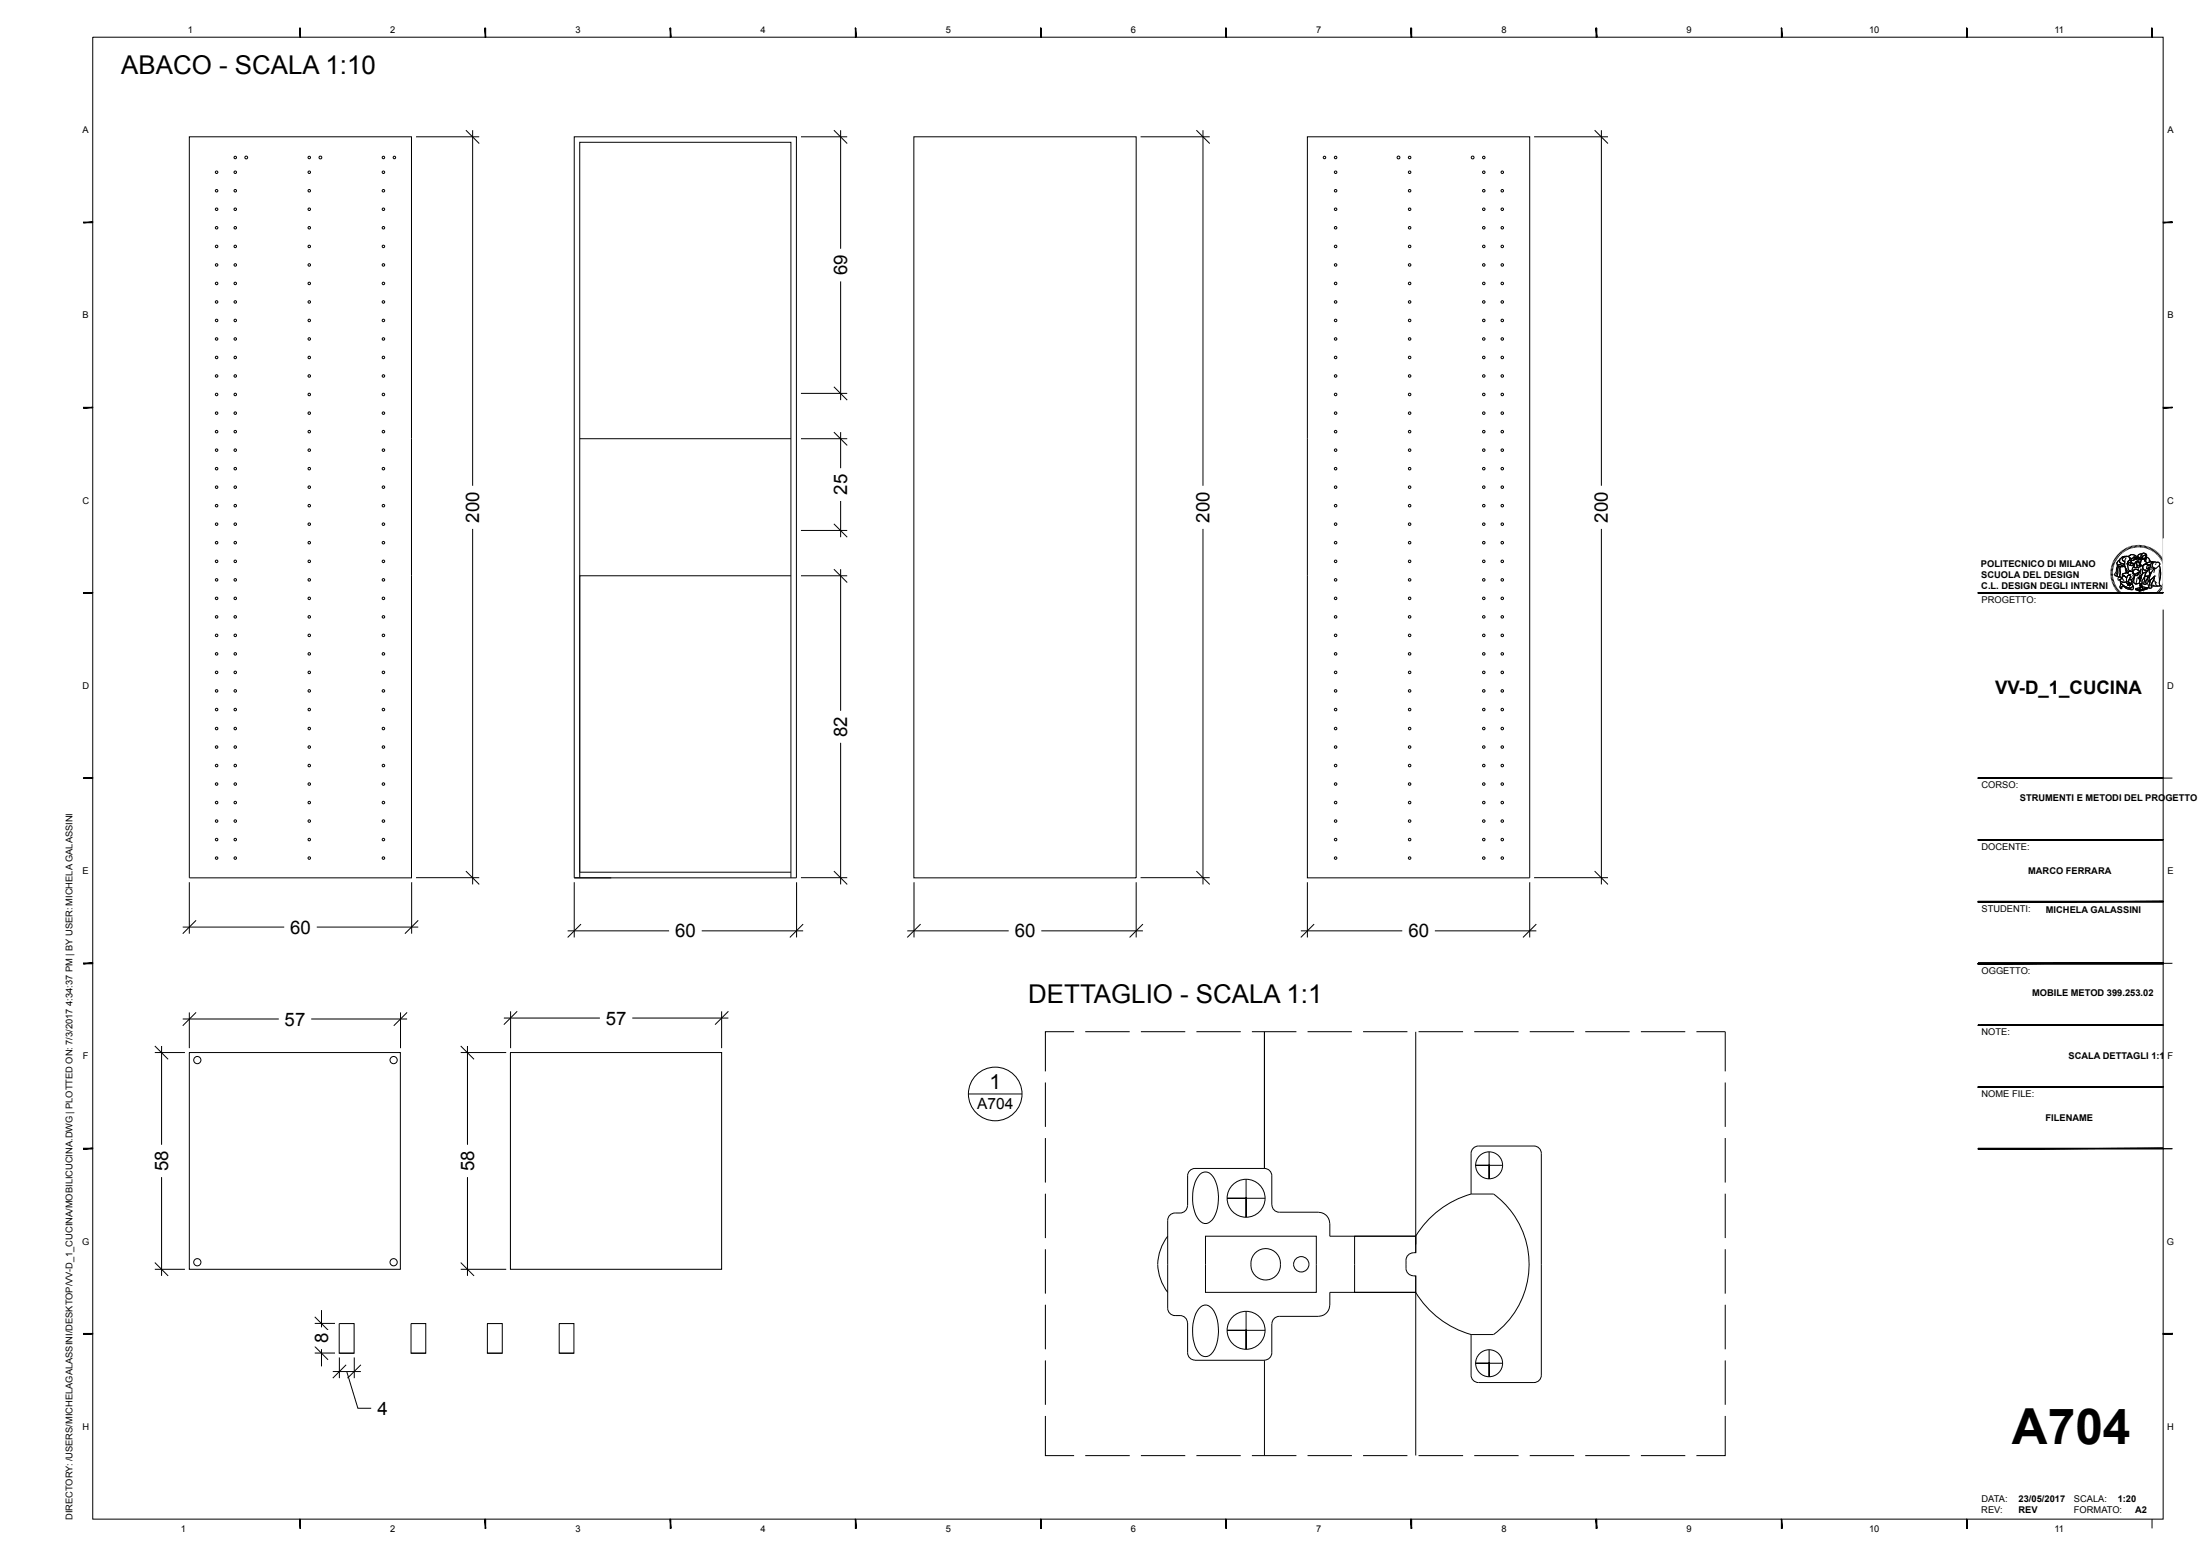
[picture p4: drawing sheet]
<svg xmlns="http://www.w3.org/2000/svg" width="594mm" height="420mm" viewBox="0 0 594 420" stroke-linecap="round" stroke-linejoin="round" font-family="sans-serif">
<g fill="none" stroke="#000" stroke-width=".27">
<path d="M25 10h559.1v400.1h-559.1zM51.1 36.9h60v200.1h-60zM112.3 36.9h17.1M125.8 35.1l3.6 3.6M127.6 35.1v96M155 36.9h60v200.1h-60zM216.3 36.9h12.4M225.1 35.1l3.6 3.6M227 35.1v32.1M246.7 36.9h60.1v200.1h-60.1zM308 36.9h18.6M323 35.1l3.6 3.6"/>
<path d="M324.8 35.1v96M353 36.9h60v200.1h-60zM414.2 36.9h19.9M430.6 35.1l3.5 3.6M432.4 35.1v96M227 76v32M156.5 118.4h57.1M216.3 118.4h12.4M216.3 106.2h12.4M225.1 104.4l3.6 3.6M225.1 116.6l3.6 3.6M227 116.6v9.8"/>
<path d="M227 135.2v9.8M127.6 142.8v95.9M213.6 155.4h-57.1v81.6M216.3 143.2h12.4M216.3 155.4h12.4M225.1 141.4l3.6 3.6M225.1 153.6l3.6 3.6M227 153.6v38.3M324.8 142.8v95.9M432.4 142.8v95.9M569.8 154.7h.7M569.8 154l.7 .1"/>
<path d="M569.8 154.4h.7M569.9 153.6l.6 .2M570 153.3l.6 .1M570 153l.7 .1M570.1 152.6l.7 .2M570.2 152.2l.6 .3M570.3 151.9l.7 .3M570.5 151.6l.6 .3M570.5 155l-.7 .1M570.5 155.4h-.7M570.5 155.7l-.6 .1M570.6 156l-.7 .1"/>
<path d="M570.6 151.3l.6 .3M570.7 156.3l-.7 .2M570.8 156.6l-.7 .2M570.8 151l.6 .3M570.8 156.9l-.6 .3M571 150.7l.6 .3M571 157.3l-.7 .2M571.1 157.6l-.6 .2M571.2 150.4l.5 .4M571.2 157.9l-.6 .3M571.4 158.1l-.6 .4M571.4 150.1l.5 .4"/>
<path d="M571.5 158.4l-.5 .4M571.6 149.8l.5 .5M571.7 152.4h.7a.8 .8 0 0 0 1.2-.1l.1 .6h-.2a1.48 1.48 0 0 1-1.9-.4zM571.7 158.7l-.6 .4M571.7 152.3l.1 .5M571.9 151.5l.4-.4a.79 .79 0 0 0 .9 1.1l.4 .1-.6 .4-.4-.2a.78 .78 0 0 1-1-.3zM571.9 152.8l-.4 1.9-.4 .7 .4 .1M571.9 149.5l.5 .5M571.9 159l-.5 .4M572.1 152.9l.5 .1-.2 .3-.1 2.5-.8-.3 .3-.9v-1zM572.1 152.9l-.3 .8v1.3l-.3 .5 .7 .3M572.1 149.3l.5 .4"/>
<path d="M572.1 159.2l-.5 .4M572.3 151.1l-.6 .7a.42 .42 0 0 0-.1 .5 .42 .42 0 0 0 .4 .2l.4-.1a.76 .76 0 0 0 1.2-.1M572.3 159.5l-.5 .4M572.4 156.5a.72 .72 0 0 0 .8 .7l1-.2M572.4 149l.4 .5M572.4 150.9l.3-.2a1.81 1.81 0 0 1 1.7-.5 1.05 1.05 0 0 0-1.3 1l.6 .3-.1 .8-.9-.3a.74 .74 0 0 1-.3-1.1zM572.5 156.8l.7 .4 1-.2 .3 1 .3-.2 .2 .3-.1-.5 .3 .4-.2-.4 .5 .1-.4-.3a.54 .54 0 0 1-.5-.5 .54 .54 0 0 1 .3-.6l.4 .1 .4 1a.82 .82 0 0 1-.1 1.1 .82 .82 0 0 1-1 .1l-.4-.1a1.93 1.93 0 0 1-1.7-1.7zM572.5 156.9a2.95 2.95 0 0 0 2.2 1.8l.6 .2M572.5 153l.8-.1a.46 .46 0 0 1 .5 .1 .46 .46 0 0 1 .2 .5l.3 .6v.5l-.6 .1a.46 .46 0 0 0-.6 .2 .46 .46 0 0 0 .1 .6l-.3 .5-.6-.5 .1-2.2zM572.5 159.7l-.4 .5M572.6 153l-.2 .3v2.4M572.6 148.8l.4 .5"/>
<path d="M572.7 157.5l.9 .7 1.1 .5a.83 .83 0 0 0 1.2-.6l.2 .5a.64 .64 0 0 1-.4 .6 .64 .64 0 0 1-.7-.1l-1.2-.5a.54 .54 0 0 0-.5-.4 .54 .54 0 0 0-.5 .4v.2a.35 .35 0 0 1-.4-.1 .35 .35 0 0 1 0-.4zM572.7 157.5l-.3 1a.26 .26 0 0 0 .2 .4 .26 .26 0 0 0 .3-.2l-.2-.1 .1-.2a.96 .96 0 0 1 1.3 .4l.9 .3a.64 .64 0 0 0 .9 0 .64 .64 0 0 0-.1-1M572.8 159.9l-.5 .5M572.9 156a.5 .5 0 0 0-.8-.2 .5 .5 0 0 0 0 .8 .76 .76 0 0 1 .8-.4 .76 .76 0 0 1 .6 .6M572.9 148.6l.4 .5M573.1 155l1.2-.5 .4 .2 .2-.5 .9 .2a1.1 1.1 0 0 1 .5 1.3 1.1 1.1 0 0 1-1.3 .6l.1-.3a.28 .28 0 0 0 .3-.3 .28 .28 0 0 0-.3-.3 .59 .59 0 0 0-.7 0 .59 .59 0 0 0-.2 .6l-.7-.7-.4 .1zM573.2 155.5l.3-.2a1.09 1.09 0 0 1 .5 1.8 1.19 1.19 0 0 1-1.6-.6l.6-.3-.1-.2zM573.2 148.4l.4 .5M573.3 150.5l.1-.1a.93 .93 0 0 1 1-.2 .93 .93 0 0 1 .6 .8l-.4 .5a1.15 1.15 0 0 0-.1 1.4 1.07 1.07 0 0 0 .7 1.3l-.5 .1v.4a.39 .39 0 0 1-.5-.2 .39 .39 0 0 1 .1-.5l-.6-1.3v-1.2a.56 .56 0 0 1-.6-.3 .56 .56 0 0 1 .2-.7zM573.4 155.2l.8 .8M573.5 155.4a.58 .58 0 0 0-.5 .8M573.5 148.2l.3 .6"/>
<path d="M573.7 152.9h-1.6a.64 .64 0 0 0-.7 .2 .64 .64 0 0 0 0 .7v.6l-.6 .6 .3 .4M573.8 148l.3 .6M573.8 153.3l.3 1.3M574.1 150.5a3.1 3.1 0 0 0-.1 3l.3 .6a.33 .33 0 0 0 0 .4 .33 .33 0 0 0 .4 .2v-.4l.5-.1a1.21 1.21 0 0 1-.7-1.5l-.1-.2a1.43 1.43 0 0 1 .6-1.5 .93 .93 0 0 0-1.2-.8 1.26 1.26 0 0 0-1.4 1.6l1.2 .5M574.1 147.8l.3 .7M574.3 154.6l-.6 .1a.46 .46 0 0 0-.6 .2 .46 .46 0 0 0 .1 .6M574.4 150.2a1.05 1.05 0 0 0-1.3 1l.5 .3M574.4 155.5a.45 .45 0 0 1 .6-.2 .45 .45 0 0 1 .2 .6l-.5 .9a.39 .39 0 0 0 0 .4 .39 .39 0 0 0 .4 .2l.4 .3-.5-.1 .2 .4-.3-.4 .1 .5-.2-.3-.3 .2-.1-.3a2.14 2.14 0 0 1 0-2.2zM574.4 155.5a.45 .45 0 0 1 .6-.2 .45 .45 0 0 1 .2 .6l-.5 1.2 .8 .6-.5-.1 .2 .4-.3-.4 .1 .6-.2-.4-.3 .2-.1-.3a2.14 2.14 0 0 1 0-2.2zM574.5 147.7l.2 .6M574.6 152l.7-.3 .3 .3a.34 .34 0 0 0-.3 .2 .34 .34 0 0 0 .1 .4l-.5-.1zM574.6 151.5l.9-.4v.6l-1.2 .5z"/>
<path d="M574.6 152v.1a.61 .61 0 0 0 .8 .5M574.7 150.3a1.12 1.12 0 0 1 1.1-.6 1.12 1.12 0 0 1 1 .8l-.6-.2a.72 .72 0 0 1-1.2 .3M574.8 147.5l.2 .7M574.9 150h.1a1.21 1.21 0 0 1 1.8 .4l-.2 .1-.4-.2a.8 .8 0 0 1-.8 .5 .8 .8 0 0 1-.7-.5zM575 150.5a.7 .7 0 0 0 1.2-.2l.4 .2-.3 .6-.3 .2-.5-.2-.5 .2zM575.1 147.5l.2 .6M575.2 154.1l.6 .3a1.1 1.1 0 0 1 .1 1.7M575.3 152.1h.9l-.3 .1v.4a.41 .41 0 0 1-.5 0 .41 .41 0 0 1-.1-.4zM575.3 156.5l.5 1.6a.74 .74 0 0 1-1 .6M575.4 151.7l.2 .3M575.5 151.5l-.1 .2-1.1 .5M575.5 155l-.8 .2"/>
<path d="M575.5 147.3l.2 .7M575.5 151.1l-.3 .5M575.6 154.7l.7 .5M575.8 152l.4 .1-.3 .1v.4a.41 .41 0 0 1-.5 0 .41 .41 0 0 1-.1-.4l.5-.2-.2 .2M575.8 155.2a.69 .69 0 0 1 .1 .9 .69 .69 0 0 1-.9 .2M575.8 154.4l.1-.3a1.13 1.13 0 0 1 1.5-.2l.3 .7-1.4 .4 .2 .2a.7 .7 0 0 0 .9-.5l.3-.1v-.2l-.3-.5-.5-.2h-.5l-.6 .7-.1-.1 .2-1.1 .2-.2 .3 .2h1.1l.5-.4-.1-.3 .7 .2-.1 .2 .2 .7-.3 .5 .2 .6-.3 .6-.5 .1-.1 .6h-.4l.3 .3 .2-.1v.4l.2-.3-.1 .4a.95 .95 0 0 1-1.1 1l-1-.7 .3-.6 .2-1.1M575.8 154.1l.6-.5 1.1 .4 .2 .5-.9 .4a.38 .38 0 0 1-.5 .2 .38 .38 0 0 1-.2-.4zM575.8 157l.8 .7M575.8 147.2l.2 .7M576 151.1h.1M576.1 156.3l.1 1M576.1 153l-.3 .4-.1 .9"/>
<path d="M576.1 150.7l.2 .1M576.2 147.2l.1 .7M576.2 150.7v.1M576.3 155l1.1-.4a.56 .56 0 0 1-.3 .6 .56 .56 0 0 1-.7 0zM576.3 155.8l-.3 .9-.4 .5M576.4 155.2h-.1M576.5 150.9l.9-.2a.33 .33 0 0 1-.2 .5 .33 .33 0 0 1-.4-.3zM576.5 147.2l.1 .6M576.6 150.5l-.3 .6-.3 .2-.5-.2-.5 .2M576.6 151.7a.9 .9 0 0 1 1.1 .2 .9 .9 0 0 1 .1 1.1l-.2-.2a.67 .67 0 0 0 0-.8 .67 .67 0 0 0-.8-.3l.1 .7a.46 .46 0 0 1-.1 .8 .46 .46 0 0 1-.6-.5zM576.6 158.9l2-.5 1.2 .3-2.1 .6zM576.6 158.9l1.1 .4v.3l-1.1-.4z"/>
<path d="M576.8 151.7a.75 .75 0 0 1 .9 .3 .75 .75 0 0 1 0 .9l-.3 .3h-.5zM576.9 147.1v.7M576.9 150.7a.39 .39 0 0 1 .6-.3 .39 .39 0 0 1 .1 .6h-.1M576.9 155.2h.1M577 156.1l-.4 1.6 1.1-.3M577 150.5a.41 .41 0 0 1 .6 0 .41 .41 0 0 1 0 .5l-.2-.3h-.5zM577 154.8l.2 .1M577.1 155.1h.1M577.1 154.9h.1M577.2 151.9h.1M577.2 151.9l-.2 .1M577.2 147.1l.1 .7"/>
<path d="M577.3 150.8l-.4-.1-.4 .2h.3a.33 .33 0 0 0 .4 .3 .33 .33 0 0 0 .2-.5v.2M577.3 153.2l.1 .7M577.4 155.9l.3 .1 .1-.6 .5-.1-.5 1.3v-.4l-.2 .1-.3-.3zM577.4 154.7a.61 .61 0 0 1-.4 .5 .61 .61 0 0 1-.6-.1M577.4 151.7l.2 .4M577.6 151.9l-.2-.2a.41 .41 0 0 0-.6 0 .41 .41 0 0 0 .1 .6 .53 .53 0 0 1 0 .9 .53 .53 0 0 1-.8-.3l.1-.2a1.15 1.15 0 0 1 .8-1.1 .93 .93 0 0 1 1 .9l-.2 .4-.2-.3M577.6 147.1v.7M577.7 152.2l-.2 .1M577.7 152v.5l-.1 .1-.7-.1M577.7 152.9l-.2 .2-.6 .1M577.7 159.3l2.1-.6v.3l-2.1 .6zM577.7 159.3v.3"/>
<path d="M577.8 150.9a.81 .81 0 0 1 .1 1.1l-.1 .1M577.8 156.1v.5l.2-.3M577.9 150.5l.1 .4M577.9 152.5l-.1-.5a.78 .78 0 0 0 0-1.2l-.1-.2a.52 .52 0 0 1-.5-.6 .52 .52 0 0 1 .7-.4h.4l-.3 .7 .2 .8 .2-.6a.39 .39 0 0 0 .3 .4 .39 .39 0 0 0 .4-.1v.6v.1l.2-.2 .4 .6-1.1 .8M578 147.1l-.1 .7M578 155.8l-.1 .3-.1-.3M578 153.5l-.1 1.3M578 152.7l.5 .2M578.1 157.5l.2-.1 .1 1.1-.3-.5-.3 .6zM578.2 154.7l-.4 .3v.5M578.3 155.3l-.5 .1-.1 .6h-.4l.3 .3 .2-.1M578.3 153.6l-.5 .8"/>
<path d="M578.3 147.1v.7M578.3 149.5l.2-.1a.79 .79 0 0 1 1 .2 .79 .79 0 0 1 0 .9l-.4 1v-.7l.3-.5-.2-.4a.83 .83 0 0 0-.9 1.1l-.1 .1-.2-.7zM578.3 149.6l-.8 .1-.3 .6M578.4 149.4a.79 .79 0 0 1 1 .1 .79 .79 0 0 1 .1 1l-.4 1v-.7l.3-.5-.2-.4a.83 .83 0 0 0-.9 1.1v.1a1.27 1.27 0 0 1 .1-1.7zM578.4 150.5a.39 .39 0 0 0 .3 .4 .39 .39 0 0 0 .4-.1M578.5 152.7a1.44 1.44 0 0 1 2.1 .1l-.3 .7a.9 .9 0 0 1-.8 .6 .9 .9 0 0 1-.9-.6zM578.6 150l.6-.2 .2 .5-.3 .5a.46 .46 0 0 1-.6-.1 .46 .46 0 0 1 .1-.7zM578.6 154.7l.8-.2-.6 1.6a1.08 1.08 0 0 0-.4 1.3l-.3 .1-.2 .6-.2-.9zM578.6 150.3h.2M578.6 154.7l-.9 2.5 .2 .9 .4-.7 .2 1.4-.4-.8-.4 1 .2-.9M578.7 150.8h.1M578.7 153.6l-.3 .5 .1 .6 .9-.2 .5-.6"/>
<path d="M578.7 147.2l-.2 .6M578.7 150.3v.1M578.8 150.6v.1M579 150.5h.2M579 147.2l-.1 .7M579.1 155.6l.8-.1-.6 1.7 .2 .4-.2 .1-.5-.1zM579.1 150.5h.1M579.3 151.3l.4 .6M579.4 147.3l-.2 .7M579.4 153.8h.1M579.4 152.2l1.1-.6h.8l-.7 1zM579.4 154.5l-.6 1.6a1.08 1.08 0 0 0-.4 1.3l-.1 .2"/>
<path d="M579.5 150.3l.7 .5 .5 .8-1 .3a1.38 1.38 0 0 1-.2-1.6zM579.5 153.7l-.3 .1M579.6 150.3l.5 .4 .4 .6M579.6 154l-.1 .1M579.7 147.4l-.2 .7M579.8 158.7v.3l-2.1 .6-1.1-.4v-.3M579.9 155.5l-.6 1.7 .2 .4-.2 .1-.5-.1 .3-2M580 153.7l.4-.1v1a.56 .56 0 0 1 0 .6 .56 .56 0 0 1-.5 .3l-.8 .1 .3-1.1zM580 147.5l-.2 .7M580.1 153.4l-.1 .4M580.1 152.4l.4 .1 .1 .3M580.2 151.2l.5 .4"/>
<path d="M580.2 155.5l-1.1 .1M580.3 156.9l-.1 .2 .3 .2M580.4 147.7l-.3 .6M580.4 153.6l-.1 .3a4 4 0 0 1-.6 2.8l.2 1.2 .3 .2M580.6 156.6l1.1-1-.4 1.3a1.28 1.28 0 0 0-.4 1.4 .38 .38 0 0 1-.5 .5 .38 .38 0 0 1-.2-.7zM580.6 152.6a1.07 1.07 0 0 1 1.7-.8 .57 .57 0 0 1 .8 .2 .57 .57 0 0 1-.2 .8 1.26 1.26 0 0 1-2.1 .2l-.2-.2M580.6 152.8l-.5 .9a.82 .82 0 0 1-.8 .4 .82 .82 0 0 1-.7-.6 .75 .75 0 0 1 .3-.9 .75 .75 0 0 1 .9 .1l-.2 .8a.65 .65 0 0 0 .6-.8 .65 .65 0 0 0-.9-.5l-.7 .5-.1 .4M580.7 154.4v.6M580.7 147.8l-.3 .6M581 148l-.3 .6M581.1 153.6h-.9M581.1 157.8l.6 .4"/>
<path d="M581.3 151.6l-1.1 .1-.8 .5M581.3 148.1l-.3 .6M581.5 156.6l.8 .8M581.6 153.6a6.4 6.4 0 0 0-1.4 3.4l1.5-1.4 .4-.1M581.6 151.6l.7 .3a.51 .51 0 0 1 .7 0 .51 .51 0 0 1 0 .7 8.4 8.4 0 0 1 0 4.9l.2 .7-2.4-.1 .9-2.5-1.5 1.3a6.8 6.8 0 0 1 1.4-3.4l.4-.1a.93 .93 0 0 1-.9-.7 .93 .93 0 0 1 .5-1.1zM581.6 151.7a.91 .91 0 0 0-.5 1 .91 .91 0 0 0 .9 .7M581.6 148.3l-.3 .6M581.7 155.6l-.4 1.3a1.28 1.28 0 0 0-.4 1.4 .38 .38 0 0 1-.5 .5 .38 .38 0 0 1-.2-.7l.4-1.5M581.8 153.6l-.3 1M581.9 157l.1 .7 .6 .5M581.9 148.5l-.3 .6M582.2 152.1l-.3 .3"/>
<path d="M582.2 148.7l-.4 .6M582.3 159.8l.4 .5M582.5 149l-.4 .5M582.5 159.6l.5 .5M582.7 159.4l.5 .4M582.7 149.2l-.4 .5M582.9 159.1l.6 .4M583 153.7v3.3M583 149.4l-.5 .5M583 152.6l.1 .3a8.7 8.7 0 0 1-.1 4.5l.3 .7h-2.4M583.1 158.8l.6 .4M583.2 149.7l-.5 .5"/>
<path d="M583.3 158.6l.6 .4M583.5 150l-.5 .4M583.5 158.3l.6 .3M583.6 158l.6 .3M583.7 150.3l-.6 .4M583.8 157.7l.6 .3M583.9 150.6l-.6 .4M583.9 157.4l.6 .3M584 157.1l.6 .3M584.1 150.9l-.6 .3M584.1 156.8l.7 .2M584.2 156.5l.7 .2"/>
<path d="M584.3 151.2l-.6 .3M584.3 156.2l.6 .1M584.3 155.9l.7 .1M584.4 155.5l.7 .1M584.4 155h.7M584.4 151.5l-.6 .3M584.4 155.2h.7M584.6 151.9l-.7 .2M584.7 152.2l-.6 .2M584.8 152.5l-.7 .2M584.9 152.9l-.7 .1M585 153.2l-.7 .1"/>
<path d="M585 153.6l-.7 .1M585.1 153.9l-.7 .1M585.1 154.6l-.7 .1M585.1 154.3h-.7M573 160.1l-.4 .6M573.3 160.3l-.4 .6M573.6 160.5l-.4 .6M573.8 160.7l-.3 .6M574.1 160.9l-.3 .6M574.4 161l-.3 .6M574.7 161.1l-.3 .7M575 161.3l-.3 .6"/>
<path d="M575.3 161.4l-.2 .6M575.6 161.5l-.2 .6M575.9 161.6l-.1 .6M576.3 161.6l-.2 .7M576.6 161.7l-.1 .7M576.9 161.7l-.1 .7M577.2 161.7v.7M577.5 161.7v.7M577.9 161.7v.7M578.2 161.7l.1 .7M578.5 161.6l.1 .7M578.8 161.6l.2 .7"/>
<path d="M579.1 161.5l.2 .7M579.5 161.4l.1 .7M579.8 161.3l.2 .7M580.1 161.2l.2 .7M580.4 161.1l.3 .6M580.7 161l.3 .6M581 160.8l.3 .6M581.2 160.6l.4 .6M581.5 160.5l.4 .5M581.8 160.2l.4 .6M582 160l.4 .5M227 200.5v38.2"/>
<path d="M584.1 210h2.4M51.1 238.1v13.9M111.1 238.1v13.9M112.3 236.9h17.1M125.8 235.1l3.6 3.6M155 238.1v14.9M213.6 235.4h-57.1v-197h57.1v198.6M215.1 238.1v14.9M216.3 236.9h12.4M225.1 235.1l3.6 3.6M246.8 238.1v14.9M306.8 238.1v14.9"/>
<path d="M308 236.9h18.6M323 235.1l3.6 3.6M353 238.1v14.9M413 238.1v14.9M414.2 236.9h19.9M430.6 235.1l3.5 3.6M49.3 250.2h27.4M52.9 248.4l-3.6 3.6M85.5 250.2h27.4M112.9 248.4l-3.6 3.6M153.3 251.3h27.4M156.9 249.4l-3.6 3.6"/>
<path d="M189.5 251.3h27.4M216.9 249.4l-3.6 3.6M245 251.3h27.4M248.6 249.4l-3.6 3.6M281.2 251.3h27.4M308.6 249.4l-3.6 3.6M351.2 251.3h27.4M354.8 249.4l-3.6 3.6M387.4 251.3h27.4M414.8 249.4l-3.6 3.6M49.3 275.1h26M51.1 273.3v9.6"/>
<path d="M52.9 273.3l-3.6 3.6M84 275.1h25.9M108.1 273.3v9.6M109.9 273.3l-3.6 3.6M136 274.8h26M137.9 273v9.9M139.6 273l-3.6 3.6M170.7 274.8h26M194.8 273v9.9M196.7 273l-3.6 3.6M290 278.5h-7.7v10.7M293 278.5h12"/>
<path d="M308 278.5h12M323 278.5h12M338 278.5h12M353 278.5h12M368 278.5h12M382.2 278.5v59.6M383 278.5h12M398 278.5h12M413 278.5h12M428 278.5h12M443 278.5h12M458 278.5h7.8v10.7"/>
<path d="M584.1 260h2.4M41.8 284.1h8.1M41.8 282.3l3.6 3.6M43.6 282.3v26.7M51.1 284.1h57v58.5h-57zM124.4 284.1h12.3M124.4 282.3l3.6 3.6M126.2 282.3v26.7M137.8 284.1h57v58.5h-57zM261.5 295.3h14.4M282.3 292.2v12M465.8 292.2v12"/>
<path d="M43.6 317.7v26.7M126.2 317.7v26.7M282.3 307.2v12M323.9 317a2.18 2.18 0 0 1 3.6 .6 11.5 11.5 0 0 1-.2 11.7 2.26 2.26 0 0 1-2.2 .9 2.26 2.26 0 0 1-1.8-1.5 11.8 11.8 0 0 1 .2-11.1zM336.4 318.3v10.3v-5.2h-5.1h10.3M341.4 315.4a1.99 1.99 0 0 1 2 2v7.8M341.4 315.4h-18.8a1.99 1.99 0 0 0-1.9 2l-.1 8a1.99 1.99 0 0 1-2 2 2.79 2.79 0 0 0-3.1 1l-.2 1v23.7a1.99 1.99 0 0 0 2 2 2.79 2.79 0 0 1 3 1l.3 1 .1 8a1.99 1.99 0 0 0 1.9 2M341.4 315.4v-36.9v36.9M402.1 310.9v7.3v-3.7h-3.7h7.3M465.8 307.2v12M584.1 310.1h2.4M282.3 322.2v12"/>
<path d="M282.3 337.2v12M315.3 333.7a13.3 13.3 0 0 0-2.7 7.5M325.5 333.7h29.9v15.1h-29.9zM339.1 338a4.1 4.1 0 0 1 5-.2 4.1 4.1 0 0 1 1.5 4.8 4.1 4.1 0 0 1-5.2 2.6 4.1 4.1 0 0 1-2.5-5.2l.3-.8zM343.4 325.2a1.99 1.99 0 0 0 2 2h10.6M381.6 338.2a1.99 1.99 0 0 0-2 2 3.8 3.8 0 0 0 .6 3.6l.9 .5h.5M381.6 338.1h.6v-4.4h-16.5v15.1h16.5v-4.4h-.6M397.2 322.3a25.6 25.6 0 0 0-15 11.4h-23.1l-.1-3.5a2.96 2.96 0 0 0-3-3M397.2 322.3v-11a1.99 1.99 0 0 1 2-2h15a1.99 1.99 0 0 1 2 2v59.9a1.99 1.99 0 0 1-2 2h-15a1.99 1.99 0 0 1-2-2v-11M397.2 322.3h6.1a23.5 23.5 0 0 1 0 37.9h-6.1M465.8 322.2v12M465.8 337.2v12"/>
<path d="M41.8 342.6h8.1M41.8 340.8l3.6 3.6M85 357.2h5.4M85 355.4l3.6 3.6M86.8 353.6v4.7M124.4 342.6h12.3M124.4 340.8l3.6 3.6M131.6 357.3h4v8h-4zM151 357.3h4v8h-4zM282.3 352.2v12M312.6 341.3a13.3 13.3 0 0 0 2.7 7.5M323.7 353.2a2.26 2.26 0 0 1 2.2-.9 2.26 2.26 0 0 1 1.8 1.5 11.8 11.8 0 0 1-.2 11.1 2.23 2.23 0 0 1-2 1.3 2.23 2.23 0 0 1-2-1.3 11.5 11.5 0 0 1 .2-11.7z"/>
<path d="M336.4 354v10.2v-5.1h-5.1h10.3M343.4 357.3v7.8a1.99 1.99 0 0 1-2 2M356 355.3a2.96 2.96 0 0 0 3-3l.1-3.5h23.1a25.6 25.6 0 0 0 15 11.4M356 355.3h-10.6a1.99 1.99 0 0 0-2 2M382.2 344.4v48.5M465.8 352.2v12M85 365.2h5.4M85 363.4l3.6 3.6M86.8 364.2v4.6M89.9 370.2h7.5M91.6 365.3h4v-8h-4v8h4M91.6 366.4v5.6"/>
<path d="M93.5 368.4l-3.6 3.6M93.6 370.2l3 9.9h3.6M95.7 366.4v5.6M97.4 368.4l-3.6 3.6M111 365.3h4v-8h-4v8h4M131.6 365.3h4M151 365.3h4M282.3 367.2v12M322.6 367.2h18.8v25.7M402.1 364.3v7.3v-3.6h-3.7h7.3M465.8 367.2v12M584.1 360.1h2.4"/>
<path d="M282.3 382.2v10.7h7.7M293 392.9h12M308 392.9h12M323 392.9h12M338 392.9h12M353 392.9h12M368 392.9h12M383 392.9h12M398 392.9h12M413 392.9h12M428 392.9h12M443 392.9h12"/>
<path d="M465.8 382.2v10.7h-7.8M581 410.1v2.4"/>
<circle cx="58.5" cy="56.5" r=".34"/>
<circle cx="58.5" cy="46.5" r=".34"/>
<circle cx="58.5" cy="51.5" r=".34"/>
<circle cx="63.5" cy="46.5" r=".34"/>
<circle cx="63.5" cy="42.5" r=".34"/>
<circle cx="63.5" cy="51.5" r=".34"/>
<circle cx="63.5" cy="56.5" r=".34"/>
<circle cx="66.5" cy="42.5" r=".38"/>
<circle cx="83.5" cy="42.5" r=".34"/>
<circle cx="83.5" cy="51.5" r=".34"/>
<circle cx="83.5" cy="46.5" r=".34"/>
<circle cx="83.5" cy="56.5" r=".34"/>
<circle cx="86.5" cy="42.5" r=".38"/>
<circle cx="103.5" cy="42.5" r=".34"/>
<circle cx="103.5" cy="56.5" r=".34"/>
<circle cx="103.5" cy="51.5" r=".34"/>
<circle cx="103.5" cy="46.5" r=".34"/>
<circle cx="106.5" cy="42.5" r=".34"/>
<circle cx="357.6" cy="42.5" r=".34"/>
<circle cx="360.6" cy="46.5" r=".34"/>
<circle cx="360.6" cy="56.5" r=".34"/>
<circle cx="360.6" cy="42.5" r=".34"/>
<circle cx="360.6" cy="51.5" r=".34"/>
<circle cx="377.6" cy="42.5" r=".38"/>
<circle cx="380.6" cy="56.5" r=".34"/>
<circle cx="380.6" cy="42.5" r=".34"/>
<circle cx="380.6" cy="51.5" r=".34"/>
<circle cx="380.6" cy="46.5" r=".34"/>
<circle cx="397.6" cy="42.5" r=".38"/>
<circle cx="400.6" cy="46.5" r=".34"/>
<circle cx="400.6" cy="42.5" r=".34"/>
<circle cx="400.6" cy="51.5" r=".34"/>
<circle cx="400.6" cy="56.5" r=".34"/>
<circle cx="405.6" cy="51.5" r=".34"/>
<circle cx="405.6" cy="46.5" r=".34"/>
<circle cx="405.6" cy="56.5" r=".34"/>
<circle cx="58.5" cy="76.5" r=".34"/>
<circle cx="58.5" cy="61.5" r=".34"/>
<circle cx="58.5" cy="66.5" r=".34"/>
<circle cx="58.5" cy="71.5" r=".34"/>
<circle cx="63.5" cy="71.5" r=".34"/>
<circle cx="63.5" cy="76.5" r=".34"/>
<circle cx="63.5" cy="66.5" r=".34"/>
<circle cx="63.5" cy="61.5" r=".34"/>
<circle cx="83.5" cy="71.5" r=".34"/>
<circle cx="83.5" cy="66.5" r=".34"/>
<circle cx="83.5" cy="76.5" r=".34"/>
<circle cx="83.5" cy="61.5" r=".34"/>
<circle cx="103.5" cy="71.5" r=".34"/>
<circle cx="103.5" cy="76.5" r=".34"/>
<circle cx="103.5" cy="66.5" r=".34"/>
<circle cx="103.5" cy="61.5" r=".34"/>
<circle cx="360.6" cy="61.5" r=".34"/>
<circle cx="360.6" cy="66.5" r=".34"/>
<circle cx="360.6" cy="71.5" r=".34"/>
<circle cx="360.6" cy="76.5" r=".34"/>
<circle cx="380.6" cy="76.5" r=".34"/>
<circle cx="380.6" cy="61.5" r=".34"/>
<circle cx="380.6" cy="71.5" r=".34"/>
<circle cx="380.6" cy="66.5" r=".34"/>
<circle cx="400.6" cy="71.5" r=".34"/>
<circle cx="400.6" cy="61.5" r=".34"/>
<circle cx="400.6" cy="76.5" r=".34"/>
<circle cx="400.6" cy="66.5" r=".34"/>
<circle cx="405.6" cy="66.5" r=".34"/>
<circle cx="405.6" cy="76.5" r=".34"/>
<circle cx="405.6" cy="61.5" r=".34"/>
<circle cx="405.6" cy="71.5" r=".34"/>
<circle cx="58.5" cy="96.5" r=".34"/>
<circle cx="58.5" cy="81.5" r=".34"/>
<circle cx="58.5" cy="86.5" r=".34"/>
<circle cx="58.5" cy="91.5" r=".34"/>
<circle cx="63.5" cy="96.5" r=".34"/>
<circle cx="63.5" cy="81.5" r=".34"/>
<circle cx="63.5" cy="86.5" r=".34"/>
<circle cx="63.5" cy="91.5" r=".34"/>
<circle cx="83.5" cy="86.5" r=".34"/>
<circle cx="83.5" cy="81.5" r=".34"/>
<circle cx="83.5" cy="96.5" r=".34"/>
<circle cx="83.5" cy="91.5" r=".34"/>
<circle cx="103.5" cy="81.5" r=".34"/>
<circle cx="103.5" cy="86.5" r=".34"/>
<circle cx="103.5" cy="91.5" r=".34"/>
<circle cx="103.5" cy="96.5" r=".34"/>
<circle cx="360.6" cy="91.5" r=".34"/>
<circle cx="360.6" cy="81.5" r=".34"/>
<circle cx="360.6" cy="96.5" r=".34"/>
<circle cx="360.6" cy="86.5" r=".34"/>
<circle cx="380.6" cy="96.5" r=".34"/>
<circle cx="380.6" cy="91.5" r=".34"/>
<circle cx="380.6" cy="86.5" r=".34"/>
<circle cx="380.6" cy="81.5" r=".34"/>
<circle cx="400.6" cy="91.5" r=".34"/>
<circle cx="400.6" cy="96.5" r=".34"/>
<circle cx="400.6" cy="86.5" r=".34"/>
<circle cx="400.6" cy="81.5" r=".34"/>
<circle cx="405.6" cy="81.5" r=".34"/>
<circle cx="405.6" cy="96.5" r=".34"/>
<circle cx="405.6" cy="86.5" r=".34"/>
<circle cx="405.6" cy="91.5" r=".34"/>
<circle cx="58.5" cy="101.5" r=".34"/>
<circle cx="58.5" cy="106.5" r=".34"/>
<circle cx="58.5" cy="111.5" r=".34"/>
<circle cx="58.5" cy="116.5" r=".34"/>
<circle cx="63.5" cy="116.5" r=".34"/>
<circle cx="63.5" cy="101.5" r=".34"/>
<circle cx="63.5" cy="111.5" r=".34"/>
<circle cx="63.5" cy="106.5" r=".34"/>
<circle cx="83.5" cy="116.5" r=".34"/>
<circle cx="83.5" cy="106.5" r=".34"/>
<circle cx="83.5" cy="101.5" r=".34"/>
<circle cx="83.5" cy="111.5" r=".34"/>
<circle cx="103.5" cy="101.5" r=".34"/>
<circle cx="103.5" cy="106.5" r=".34"/>
<circle cx="103.5" cy="116.5" r=".34"/>
<circle cx="103.5" cy="111.5" r=".34"/>
<circle cx="360.6" cy="106.5" r=".34"/>
<circle cx="360.6" cy="111.5" r=".34"/>
<circle cx="360.6" cy="116.5" r=".34"/>
<circle cx="360.6" cy="101.5" r=".34"/>
<circle cx="380.6" cy="101.5" r=".34"/>
<circle cx="380.6" cy="111.5" r=".34"/>
<circle cx="380.6" cy="106.5" r=".34"/>
<circle cx="380.6" cy="116.5" r=".34"/>
<circle cx="400.6" cy="101.5" r=".34"/>
<circle cx="400.6" cy="111.5" r=".34"/>
<circle cx="400.6" cy="116.5" r=".34"/>
<circle cx="400.6" cy="106.5" r=".34"/>
<circle cx="405.6" cy="111.5" r=".34"/>
<circle cx="405.6" cy="101.5" r=".34"/>
<circle cx="405.6" cy="116.5" r=".34"/>
<circle cx="405.6" cy="106.5" r=".34"/>
<circle cx="58.5" cy="126.5" r=".34"/>
<circle cx="58.5" cy="121.5" r=".34"/>
<circle cx="58.5" cy="131.5" r=".34"/>
<circle cx="58.5" cy="136.5" r=".34"/>
<circle cx="63.5" cy="121.5" r=".34"/>
<circle cx="63.5" cy="131.5" r=".34"/>
<circle cx="63.5" cy="126.5" r=".34"/>
<circle cx="63.5" cy="136.5" r=".34"/>
<circle cx="83.5" cy="121.5" r=".34"/>
<circle cx="83.5" cy="126.5" r=".34"/>
<circle cx="83.5" cy="131.5" r=".34"/>
<circle cx="83.5" cy="136.5" r=".34"/>
<circle cx="103.5" cy="121.5" r=".34"/>
<circle cx="103.5" cy="126.5" r=".34"/>
<circle cx="103.5" cy="136.5" r=".34"/>
<circle cx="103.5" cy="131.5" r=".34"/>
<circle cx="360.6" cy="126.5" r=".34"/>
<circle cx="360.6" cy="131.5" r=".34"/>
<circle cx="360.6" cy="136.5" r=".34"/>
<circle cx="360.6" cy="121.5" r=".34"/>
<circle cx="380.6" cy="131.5" r=".34"/>
<circle cx="380.6" cy="136.5" r=".34"/>
<circle cx="380.6" cy="126.5" r=".34"/>
<circle cx="380.6" cy="121.5" r=".34"/>
<circle cx="400.6" cy="121.5" r=".34"/>
<circle cx="400.6" cy="131.5" r=".34"/>
<circle cx="400.6" cy="126.5" r=".34"/>
<circle cx="400.6" cy="136.5" r=".34"/>
<circle cx="405.6" cy="136.5" r=".34"/>
<circle cx="405.6" cy="126.5" r=".34"/>
<circle cx="405.6" cy="131.5" r=".34"/>
<circle cx="405.6" cy="121.5" r=".34"/>
<circle cx="58.5" cy="151.5" r=".34"/>
<circle cx="58.5" cy="156.5" r=".34"/>
<circle cx="58.5" cy="146.5" r=".34"/>
<circle cx="58.5" cy="141.5" r=".34"/>
<circle cx="63.5" cy="146.5" r=".34"/>
<circle cx="63.5" cy="141.5" r=".34"/>
<circle cx="63.5" cy="151.5" r=".34"/>
<circle cx="63.5" cy="156.5" r=".34"/>
<circle cx="83.5" cy="146.5" r=".34"/>
<circle cx="83.5" cy="151.5" r=".34"/>
<circle cx="83.5" cy="156.5" r=".34"/>
<circle cx="83.5" cy="141.5" r=".34"/>
<circle cx="103.5" cy="146.5" r=".34"/>
<circle cx="103.5" cy="151.5" r=".34"/>
<circle cx="103.5" cy="141.5" r=".34"/>
<circle cx="103.5" cy="156.5" r=".34"/>
<circle cx="360.6" cy="141.5" r=".34"/>
<circle cx="360.6" cy="156.5" r=".34"/>
<circle cx="360.6" cy="151.5" r=".34"/>
<circle cx="360.6" cy="146.5" r=".34"/>
<circle cx="380.6" cy="146.5" r=".34"/>
<circle cx="380.6" cy="151.5" r=".34"/>
<circle cx="380.6" cy="156.5" r=".34"/>
<circle cx="380.6" cy="141.5" r=".34"/>
<circle cx="400.6" cy="156.5" r=".34"/>
<circle cx="400.6" cy="141.5" r=".34"/>
<circle cx="400.6" cy="146.5" r=".34"/>
<circle cx="400.6" cy="151.5" r=".34"/>
<circle cx="405.6" cy="146.5" r=".34"/>
<circle cx="405.6" cy="141.5" r=".34"/>
<circle cx="405.6" cy="156.5" r=".34"/>
<circle cx="405.6" cy="151.5" r=".34"/>
<circle cx="58.5" cy="161.5" r=".34"/>
<circle cx="58.5" cy="171.5" r=".34"/>
<circle cx="58.5" cy="166.5" r=".34"/>
<circle cx="58.5" cy="176.5" r=".34"/>
<circle cx="63.5" cy="161.5" r=".34"/>
<circle cx="63.5" cy="171.5" r=".34"/>
<circle cx="63.5" cy="176.5" r=".34"/>
<circle cx="63.5" cy="166.5" r=".34"/>
<circle cx="83.5" cy="161.5" r=".34"/>
<circle cx="83.5" cy="171.5" r=".34"/>
<circle cx="83.5" cy="166.5" r=".34"/>
<circle cx="83.5" cy="176.5" r=".34"/>
<circle cx="103.5" cy="161.5" r=".34"/>
<circle cx="103.5" cy="166.5" r=".34"/>
<circle cx="103.5" cy="171.5" r=".34"/>
<circle cx="103.5" cy="176.5" r=".34"/>
<circle cx="360.6" cy="176.5" r=".34"/>
<circle cx="360.6" cy="166.5" r=".34"/>
<circle cx="360.6" cy="161.5" r=".34"/>
<circle cx="360.6" cy="171.5" r=".34"/>
<circle cx="380.6" cy="171.5" r=".34"/>
<circle cx="380.6" cy="176.5" r=".34"/>
<circle cx="380.6" cy="161.5" r=".34"/>
<circle cx="380.6" cy="166.5" r=".34"/>
<circle cx="400.6" cy="171.5" r=".34"/>
<circle cx="400.6" cy="161.5" r=".34"/>
<circle cx="400.6" cy="176.5" r=".34"/>
<circle cx="400.6" cy="166.5" r=".34"/>
<circle cx="405.6" cy="171.5" r=".34"/>
<circle cx="405.6" cy="166.5" r=".34"/>
<circle cx="405.6" cy="161.5" r=".34"/>
<circle cx="405.6" cy="176.5" r=".34"/>
<circle cx="58.5" cy="191.5" r=".34"/>
<circle cx="58.5" cy="196.6" r=".34"/>
<circle cx="58.5" cy="186.5" r=".34"/>
<circle cx="58.5" cy="181.5" r=".34"/>
<circle cx="63.5" cy="191.5" r=".34"/>
<circle cx="63.5" cy="181.5" r=".34"/>
<circle cx="63.5" cy="196.6" r=".34"/>
<circle cx="63.5" cy="186.5" r=".34"/>
<circle cx="83.5" cy="191.5" r=".34"/>
<circle cx="83.5" cy="196.6" r=".34"/>
<circle cx="83.5" cy="186.5" r=".34"/>
<circle cx="83.5" cy="181.5" r=".34"/>
<circle cx="103.5" cy="191.5" r=".34"/>
<circle cx="103.5" cy="196.6" r=".34"/>
<circle cx="103.5" cy="181.5" r=".34"/>
<circle cx="103.5" cy="186.5" r=".34"/>
<circle cx="360.6" cy="186.5" r=".34"/>
<circle cx="360.6" cy="181.5" r=".34"/>
<circle cx="360.6" cy="196.6" r=".34"/>
<circle cx="360.6" cy="191.5" r=".34"/>
<circle cx="380.6" cy="196.6" r=".34"/>
<circle cx="380.6" cy="181.5" r=".34"/>
<circle cx="380.6" cy="191.5" r=".34"/>
<circle cx="380.6" cy="186.5" r=".34"/>
<circle cx="400.6" cy="181.5" r=".34"/>
<circle cx="400.6" cy="191.5" r=".34"/>
<circle cx="400.6" cy="196.6" r=".34"/>
<circle cx="400.6" cy="186.5" r=".34"/>
<circle cx="405.6" cy="196.6" r=".34"/>
<circle cx="405.6" cy="181.5" r=".34"/>
<circle cx="405.6" cy="191.5" r=".34"/>
<circle cx="405.6" cy="186.5" r=".34"/>
<circle cx="58.5" cy="216.6" r=".34"/>
<circle cx="58.5" cy="201.6" r=".34"/>
<circle cx="58.5" cy="206.6" r=".34"/>
<circle cx="58.5" cy="211.6" r=".34"/>
<circle cx="63.5" cy="216.6" r=".34"/>
<circle cx="63.5" cy="201.6" r=".34"/>
<circle cx="63.5" cy="206.6" r=".34"/>
<circle cx="63.5" cy="211.6" r=".34"/>
<circle cx="83.5" cy="216.6" r=".34"/>
<circle cx="83.5" cy="201.6" r=".34"/>
<circle cx="83.5" cy="211.6" r=".34"/>
<circle cx="83.5" cy="206.6" r=".34"/>
<circle cx="103.5" cy="201.6" r=".34"/>
<circle cx="103.5" cy="206.6" r=".34"/>
<circle cx="103.5" cy="216.6" r=".34"/>
<circle cx="103.5" cy="211.6" r=".34"/>
<circle cx="360.6" cy="206.6" r=".34"/>
<circle cx="360.6" cy="216.6" r=".34"/>
<circle cx="360.6" cy="211.6" r=".34"/>
<circle cx="360.6" cy="201.6" r=".34"/>
<circle cx="380.6" cy="216.6" r=".34"/>
<circle cx="380.6" cy="201.6" r=".34"/>
<circle cx="380.6" cy="211.6" r=".34"/>
<circle cx="380.6" cy="206.6" r=".34"/>
<circle cx="400.6" cy="201.6" r=".34"/>
<circle cx="400.6" cy="216.6" r=".34"/>
<circle cx="400.6" cy="211.6" r=".34"/>
<circle cx="400.6" cy="206.6" r=".34"/>
<circle cx="405.6" cy="216.6" r=".34"/>
<circle cx="405.6" cy="201.6" r=".34"/>
<circle cx="405.6" cy="211.6" r=".34"/>
<circle cx="405.6" cy="206.6" r=".34"/>
<circle cx="58.5" cy="221.6" r=".34"/>
<circle cx="58.5" cy="226.6" r=".34"/>
<circle cx="58.5" cy="231.6" r=".34"/>
<circle cx="63.5" cy="221.6" r=".34"/>
<circle cx="63.5" cy="226.6" r=".34"/>
<circle cx="63.5" cy="231.6" r=".34"/>
<circle cx="83.5" cy="221.6" r=".34"/>
<circle cx="83.5" cy="226.6" r=".34"/>
<circle cx="83.5" cy="231.6" r=".34"/>
<circle cx="103.5" cy="221.6" r=".34"/>
<circle cx="103.5" cy="226.6" r=".34"/>
<circle cx="103.5" cy="231.6" r=".34"/>
<circle cx="360.6" cy="226.6" r=".34"/>
<circle cx="360.6" cy="221.6" r=".34"/>
<circle cx="360.6" cy="231.6" r=".34"/>
<circle cx="380.6" cy="221.6" r=".34"/>
<circle cx="380.6" cy="226.6" r=".34"/>
<circle cx="380.6" cy="231.6" r=".34"/>
<circle cx="400.6" cy="221.6" r=".34"/>
<circle cx="400.6" cy="226.6" r=".34"/>
<circle cx="400.6" cy="231.6" r=".34"/>
<circle cx="405.6" cy="231.6" r=".34"/>
<circle cx="405.6" cy="221.6" r=".34"/>
<circle cx="405.6" cy="226.6" r=".34"/>
<circle cx="53.3" cy="286.1" r=".97"/>
<circle cx="106.3" cy="286.1" r=".97"/>
<circle cx="268.7" cy="295.3" r="7.2"/>
<circle cx="402.1" cy="314.5" r="3.6"/>
<circle cx="336.4" cy="323.4" r="5.1"/>
<circle cx="53.3" cy="340.7" r=".97"/>
<circle cx="106.3" cy="340.7" r=".97"/>
<circle cx="336.4" cy="359.1" r="5.1"/>
<circle cx="351.3" cy="341.3" r="2.07"/>
<circle cx="402.1" cy="368" r="3.6"/>
</g>
<g fill="#000" stroke="#000" stroke-width=".27">
<path d="M81 7.5l.1 2.5v-2.5zM81 7.5l.1 2.5h-.1z"/>
<path d="M131 7.5l.1 2.5v-2.5zM131 7.5l.1 2.5h-.1z"/>
<path d="M181 7.5l.1 2.5v-2.5zM181 7.5l.1 2.5h-.1z"/>
<path d="M230.9 7.5l.2 2.5v-2.5zM230.9 7.5l.2 2.5h-.2z"/>
<path d="M280.9 7.5l.3 2.5v-2.5zM280.9 7.5l.3 2.5h-.3z"/>
<path d="M330.9 7.5l.3 2.5v-2.5zM330.9 7.5l.3 2.5h-.3z"/>
<path d="M380.9 7.5l.2 2.5v-2.5zM380.9 7.5l.2 2.5h-.2z"/>
<path d="M430.9 7.5l.2 2.5v-2.5zM430.9 7.5l.2 2.5h-.2z"/>
<path d="M481 7.5l.1 2.5v-2.5zM481 7.5l.1 2.5h-.1z"/>
<path d="M531 7.5l.1 2.5v-2.5zM531 7.5l.1 2.5h-.1z"/>
<path d="M581 7.5l.1 2.5v-2.5zM581 7.5l.1 2.5h-.1z"/>
<path d="M22.5 60.1h2.5v-.1zM22.5 60h2.5l-2.5 .1z"/>
<path d="M584.1 60.1h2.4v-.1zM584.1 60h2.4l-2.4 .1z"/>
<path d="M22.5 110.1h2.5v-.1zM22.5 110h2.5l-2.5 .1z"/>
<path d="M584.1 110.1h2.4v-.1zM584.1 110h2.4l-2.4 .1z"/>
<path d="M22.5 160.1h2.5v-.2zM22.5 159.9h2.5l-2.5 .2z"/>
<path d="M534.1 160.1h50v-.2zM534.1 159.9h50l-50 .2z"/>
<path d="M22.5 210.1h2.5v-.2zM22.5 209.9h2.5l-2.5 .2z"/>
<path d="M534.1 210.1h50v-.2zM534.1 209.9h50l-50 .2z"/>
<path d="M534.1 226.8h50v-.2zM534.1 226.6h50l-50 .2z"/>
<path d="M534.1 243.3v.2l50-.2zM534.1 243.5l50-.2v.2z"/>
<path d="M534.1 259.9v.2l50-.2zM534.1 260.1l50-.2v.2z"/>
<path d="M534.1 259.9v.2l50-.2zM534.1 260.1l50-.2v.2z"/>
<path d="M534.1 259.9v.2l50-.2zM534.1 260.1l50-.2v.2z"/>
<path d="M534.1 259.9v.2l50-.2zM534.1 260.1l50-.2v.2z"/>
<path d="M534.1 243.5h50v-.2zM534.1 243.3h50l-50 .2z"/>
<path d="M22.5 260.1h2.5v-.2zM22.5 259.9h2.5l-2.5 .2z"/>
<path d="M534.1 276.6v.2l50-.2zM534.1 276.8l50-.2v.2z"/>
<path d="M534.1 293.3v.2l50-.2zM534.1 293.5l50-.2v.2z"/>
<path d="M534.1 293.3v.2l50-.2zM534.1 293.5l50-.2v.2z"/>
<path d="M22.5 310.1h2.5v-.2zM22.5 309.9h2.5l-2.5 .2z"/>
<path d="M534.1 309.9v.2l50-.2zM534.1 310.1l50-.2v.2z"/>
<path d="M22.5 360.1h2.5v-.2zM22.5 359.9h2.5l-2.5 .2z"/>
<path d="M584.1 360.1h2.4v-.2zM584.1 359.9h2.4l-2.4 .2z"/>
<path d="M584.1 360.1h2.4v-.2zM584.1 359.9h2.4l-2.4 .2z"/>
<path d="M81 410.1l.1 2.4v-2.4zM81 410.1l.1 2.4h-.1z"/>
<path d="M131 410.1l.1 2.4v-2.4zM131 410.1l.1 2.4h-.1z"/>
<path d="M181 410.1l.1 2.4v-2.4zM181 410.1l.1 2.4h-.1z"/>
<path d="M230.9 410.1l.2 2.4v-2.4zM230.9 410.1l.2 2.4h-.2z"/>
<path d="M280.9 410.1l.3 2.4v-2.4zM280.9 410.1l.3 2.4h-.3z"/>
<path d="M330.9 410.1l.3 2.4v-2.4zM330.9 410.1l.3 2.4h-.3z"/>
<path d="M380.9 410.1l.2 2.4v-2.4zM380.9 410.1l.2 2.4h-.2z"/>
<path d="M430.9 410.1l.2 2.4v-2.4zM430.9 410.1l.2 2.4h-.2z"/>
<path d="M481 410.1l.1 2.4v-2.4zM481 410.1l.1 2.4h-.1z"/>
<path d="M531 410.1l.1 2.4v-2.4zM531 410.1l.1 2.4h-.1z"/>
</g>
<g fill="#fff" stroke="#fff" stroke-width=".27">
<path d="M559 160l30.8 4.3h-30.8z"/>
<path d="M559 160h25.1l5.7 4.3z"/>
<path d="M584.1 145.5h5.7l-5.7 14.5z"/>
<path d="M589.8 145.5v18.8l-5.7-4.3z"/>
<path d="M124.9 132v9.9h5.4zM124.9 132h5.4v9.9z"/>
<path d="M77.6 247.5v5.5l7-5.5zM77.6 253l7-5.5v5.5z"/>
<path d="M40.9 309.9v6.9h5.4zM40.9 309.9h5.4v6.9z"/>
<path d="M76.2 272.3v5.5l6.9-5.5zM76.2 277.8l6.9-5.5v5.5z"/>
<path d="M162.9 272v5.5l6.9-5.5zM162.9 277.5l6.9-5.5v5.5z"/>
<path d="M123.5 309.9v6.9h5.4zM123.5 309.9h5.4v6.9z"/>
<path d="M101.1 377.4v5.4l4.3-5.4zM105.4 377.4v5.4h-4.3z"/>
<path d="M181.5 248.5v5.5l7.1-5.5zM181.5 254l7.1-5.5v5.5z"/>
<path d="M224.3 68.1v7h5.4zM224.3 68.1h5.4v7z"/>
<path d="M224.3 127.3v7h5.4zM224.3 127.3h5.4v7z"/>
<path d="M224.3 192.8v6.8h5.4zM224.3 192.8h5.4v6.8z"/>
<path d="M322.1 132v9.9h5.5zM322.1 132h5.5v9.9z"/>
<path d="M273.3 248.5v5.5l7-5.5zM273.3 254l7-5.5v5.5z"/>
<path d="M429.6 132v9.9h5.5zM429.6 132h5.5v9.9z"/>
<path d="M379.5 248.5v5.5l7-5.5zM379.5 254l7-5.5v5.5z"/>
<path d="M84.1 359.2v4.1h5.4zM84.1 359.2h5.4v4.1z"/>
</g>
<path d="M559 160h25.1v-14.5h5.7v18.8h-30.8z" fill="none" stroke="#fff" stroke-width=".27"/>
<text font-size="13.4" x="543.2" y="389.8">A704</text>
<g font-size="7">
<text x="32.7" y="19.9">ABACO - SCALA 1:10</text>
<text x="277.6" y="270.9">DETTAGLIO - SCALA 1:1</text>
</g>
<text font-size="5.6" x="267.1" y="294">1</text>
<g font-size="5">
<text x="228.7" y="74.3" transform="rotate(-90 228.7 74.3)">69</text>
<text x="228.7" y="133.5" transform="rotate(-90 228.7 133.5)">25</text>
<text x="129.4" y="141.1" transform="rotate(-90 129.4 141.1)">200</text>
<text x="326.6" y="141.1" transform="rotate(-90 326.6 141.1)">200</text>
<text x="434.1" y="141.1" transform="rotate(-90 434.1 141.1)">200</text>
<text x="538.7" y="187.3">VV-D_1_CUCINA</text>
<text x="228.7" y="198.9" transform="rotate(-90 228.7 198.9)">82</text>
<text x="78.4" y="252">60</text>
<text x="182.3" y="253">60</text>
<text x="274" y="253">60</text>
<text x="380.3" y="253">60</text>
<text x="76.9" y="276.8">57</text>
<text x="163.6" y="276.6">57</text>
<text x="45.4" y="316.2" transform="rotate(-90 45.4 316.2)">58</text>
<text x="128" y="316.2" transform="rotate(-90 128 316.2)">58</text>
<text x="88.6" y="362.6" transform="rotate(-90 88.6 362.6)">8</text>
<text x="102" y="381.9">4</text>
</g>
<text font-size="4.2" x="263.8" y="299.5">A704</text>
<g font-size="2.5">
<text x="50.7" y="8.9">1</text>
<text x="105.3" y="8.9">2</text>
<text x="155.3" y="8.9">3</text>
<text x="205.3" y="8.9">4</text>
<text x="255.3" y="8.9">5</text>
<text x="305.3" y="8.9">6</text>
<text x="355.3" y="8.9">7</text>
<text x="405.4" y="8.9">8</text>
<text x="455.4" y="8.9">9</text>
<text x="504.6" y="8.9">10</text>
<text x="554.7" y="8.9">11</text>
<text x="22.3" y="36">A</text>
<text x="585.2" y="36">A</text>
<text x="22.3" y="85.9">B</text>
<text x="585.2" y="85.9">B</text>
<text x="22.2" y="135.9">C</text>
<text x="585.1" y="135.9">C</text>
<text x="534.9" y="153">POLITECNICO DI MILANO</text>
<text x="534.9" y="156">SCUOLA DEL DESIGN</text>
<text x="534.9" y="159">C.L. DESIGN DEGLI INTERNI</text>
<text x="535" y="162.8">PROGETTO:</text>
<text x="22.2" y="185.9">D</text>
<text x="585.1" y="185.9">D</text>
<text x="535" y="212.8">CORSO:</text>
<text x="545.4" y="216.2">STRUMENTI E METODI DEL PROGETTO</text>
<text x="535" y="229.5">DOCENTE:</text>
<text x="22.3" y="235.9">E</text>
<text x="547.6" y="235.9">MARCO FERRARA</text>
<text x="585.2" y="235.9">E</text>
<text x="535" y="246.2">STUDENTI:</text>
<text x="552.4" y="246.6">MICHELA GALASSINI</text>
<text x="535" y="262.8">OGGETTO:</text>
<text x="548.7" y="268.8">MOBILE METOD 399.253.02</text>
<text x="535" y="279.5">NOTE:</text>
<text x="22.4" y="285.9">F</text>
<text x="558.5" y="285.9">SCALA DETTAGLI 1:1</text>
<text x="585.2" y="285.9">F</text>
<text x="535" y="296.2">NOME FILE:</text>
<text x="552.3" y="302.6">FILENAME</text>
<text x="22.2" y="335.9">G</text>
<text x="585.1" y="335.9">G</text>
<text x="22.2" y="385.9">H</text>
<text x="585.1" y="385.9">H</text>
<text x="535" y="405.5">DATA:</text>
<text x="545" y="405.4">23/05/2017</text>
<text x="560" y="405.4">SCALA:</text>
<text x="571.8" y="405.4">1:20</text>
<text x="19.6" y="410.3" transform="rotate(-90 19.6 410.3)">DIRECTORY: /USERS/MICHELAGALASSINI/DESKTOP/VV-D_1_CUCINA/MOBILICUCINA.DWG| PLOTTED ON: 7/3/2017 4:34:37 PM | BY USER: MICHELA GALASSINI</text>
<text x="48.8" y="413.4">1</text>
<text x="105.3" y="413.4">2</text>
<text x="155.3" y="413.4">3</text>
<text x="205.3" y="413.4">4</text>
<text x="255.3" y="413.4">5</text>
<text x="305.3" y="413.4">6</text>
<text x="355.3" y="413.4">7</text>
<text x="405.4" y="413.4">8</text>
<text x="455.4" y="413.4">9</text>
<text x="504.6" y="413.4">10</text>
<text x="534.9" y="408.4">REV:</text>
<text x="545" y="408.4">REV</text>
<text x="554.7" y="413.4">11</text>
<text x="560" y="408.4">FORMATO:</text>
<text x="576.5" y="408.4">A2</text>
</g>
</svg>
